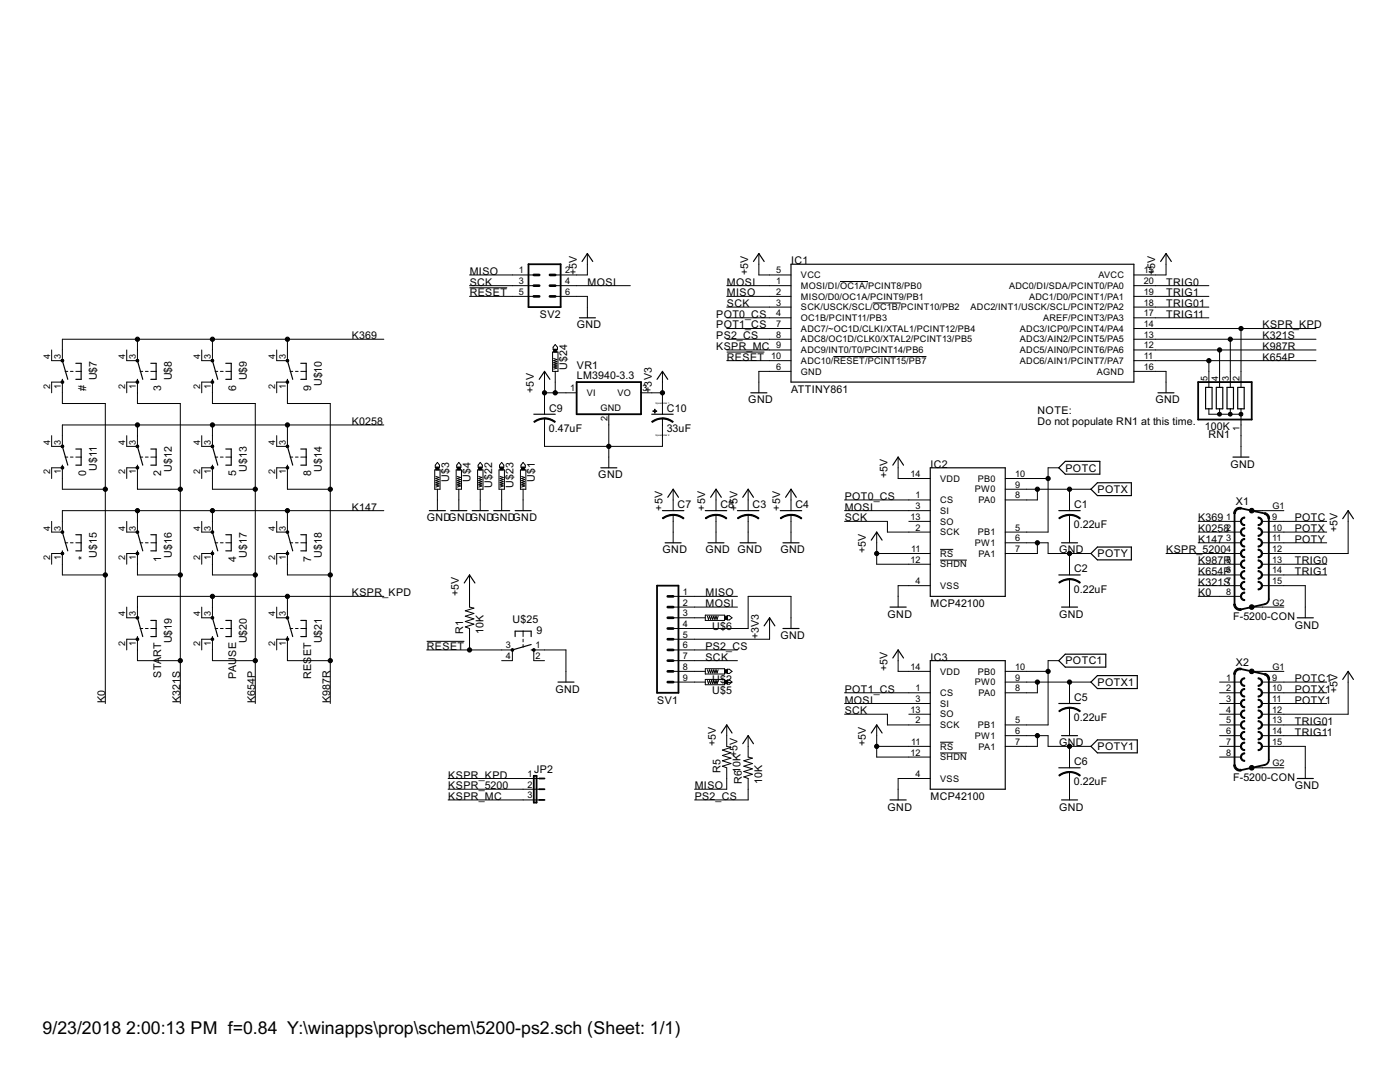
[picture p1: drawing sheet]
<svg xmlns="http://www.w3.org/2000/svg" width="279mm" height="216mm" viewBox="0 0 279 216" stroke-linecap="round" stroke-linejoin="round" font-family="sans-serif">
<g fill="none" stroke="#000" stroke-width=".2">
<path d="M93.7 57.4h7.5M93.7 57h12.8M93.7 59.1h12.8M93.7 54.9h12.8M110.8 57h15M110.8 59.1h6.4v4.3M117.2 50.6v4.3h-6.4M145 57h12.9M145 59.1h12.9M151.4 50.6v4.3h6.5M167.6 56.2h5.6M226.3 57h15"/>
<path d="M226.3 59.1h15M232.7 50.6v4.3h-6.4M10.3 78.4v-2.2h2.1v4.3h8.6v59.9M13 74.1h.5M14.1 74.1h.5M15.1 74.1h1.1M25.3 78.4v-2.2h2.1v4.3h8.6v59.9M27.4 67.7v4.3h-2.1v-2.2M28 74.1h.5M29 74.1h.6M30.1 74.1h1.1M40.3 78.4v-2.2h2.1v4.3h8.5v59.9"/>
<path d="M42.4 67.7v4.3h-2.1v-2.2M42.9 74.1h.6M44 74.1h.5M45.1 74.1h1M55.2 78.4v-2.2h2.2v4.3h8.5v59.9M57.4 67.7v4.3h-2.2v-2.2M57.9 74.1h.5M59 74.1h.5M60 74.1h1.1M76.6 67.7h-64.2v4.3h-2.1v-2.2M108.7 78.4h6.4M108.7 74.1v8.6"/>
<path d="M110.3 70.3h1.1v3.8h-1.1zM110.5 71.5l.6 .3-.6 .2 .6 .2-.6 .2 .6 .2-.6 .2 .6 .2-.6 .2 .6 .2-.6 .3M110.8 68.7l.5 .6v.4h-.9v-.4zM110.8 74.1v4.3M127.9 78.4h4.3M132.2 74.1v8.6M145 70.3h7.5M145 72h12.9M145 61.3h12.9M145 63.4h12.9M145 65.6h12.9M145 67.7h12.9"/>
<path d="M145 69.8h12.9M157.9 74.1h-6.5v4.3M166.3 71.1h18.6M174.2 60.5h5.6M226.3 74.1h6.4v4.3M226.3 72h36.3M226.3 61.3h15M226.3 63.4h15M226.3 65.6h36.3M226.3 67.7h36.3M226.3 69.8h36.3M241.3 72v5.3"/>
<path d="M243.4 69.8v7.5M245.5 67.7v9.6M247.7 65.6v11.7M10.3 95.5v-2.2h2.1v4.3h8.6M13 91.2h.5M14.1 91.2h.5M15.1 91.2h1.1M25.3 95.5v-2.2h2.1v4.3h8.6M27.4 84.8v4.3h-2.1v-2.2M28 91.2h.5M29 91.2h.6M30.1 91.2h1.1"/>
<path d="M40.3 95.5v-2.2h2.1v4.3h8.5M42.4 84.8v4.3h-2.1v-2.2M42.9 91.2h.6M44 91.2h.5M45.1 91.2h1M55.2 95.5v-2.2h2.2v4.3h8.5M57.4 84.8v4.3h-2.2v-2.2M57.9 91.2h.5M59 91.2h.5M60 91.2h1.1M76.6 84.8h-64.2v4.3h-2.1v-2.2M86.8 93.8h1v3.8h-1z"/>
<path d="M87 95.1l.6 .2-.6 .2 .6 .2-.6 .2 .6 .2-.6 .2 .6 .2-.6 .3 .6 .2-.6 .2M87.3 92.3l.4 .5v.4h-.8v-.4zM87.3 97.6v4.3M91 93.8h1.1v3.8h-1.1zM91.2 95.1l.7 .2-.7 .2 .7 .2-.7 .2 .7 .2-.7 .2 .7 .2-.7 .3 .7 .2-.7 .2M91.6 92.3l.4 .5v.4h-.9v-.4zM91.6 97.6v4.3M95.3 93.8h1.1v3.8h-1.1zM95.5 95.1l.7 .2-.7 .2 .7 .2-.7 .2 .7 .2-.7 .2 .7 .2-.7 .3 .7 .2-.7 .2M95.8 92.3l.5 .5v.4h-.9v-.4zM95.8 97.6v4.3M99.6 93.8h1.1v3.8h-1.1z"/>
<path d="M99.8 95.1l.6 .2-.6 .2 .6 .2-.6 .2 .6 .2-.6 .2 .6 .2-.6 .3 .6 .2-.6 .2M100.1 92.3l.4 .5v.4h-.8v-.4zM100.1 97.6v4.3M103.9 93.8h1v3.8h-1zM104.1 95.1l.6 .2-.6 .2 .6 .2-.6 .2 .6 .2-.6 .2 .6 .2-.6 .3 .6 .2-.6 .2M104.4 92.3l.4 .5v.4h-.8v-.4zM104.4 97.6v4.3M108.7 83.5v5.6h23.5v-5.6M121.5 82.7v10.6M134.3 97.6v4.3M142.9 97.6v4.3M149.3 97.6v4.3"/>
<path d="M157.9 97.6v4.3M168.6 99.8h17.1M179.2 91.2v4.3h6.5M200.6 95.5h8.6M200.6 97.6h17.1M207 97.6v2.2h-6.4M211.3 93.3h-2.1v12.9h-8.6M213.4 97.6v4.3M241.3 81.6v1.1h6.4M243.4 81.6v1.1M245.5 81.6v1.1M247.7 81.6v9.6"/>
<path d="M10.3 112.6v-2.2h2.1v4.3h8.6M13 108.3h.5M14.1 108.3h.5M15.1 108.3h1.1M25.3 112.6v-2.2h2.1v4.3h8.6M27.4 101.9v4.3h-2.1v-2.2M28 108.3h.5M29 108.3h.6M30.1 108.3h1.1M40.3 112.6v-2.2h2.1v4.3h8.5M42.4 101.9v4.3h-2.1v-2.2M42.4 119v4.3h-2.1v-2.2"/>
<path d="M42.9 108.3h.6M44 108.3h.5M45.1 108.3h1M55.2 112.6v-2.2h2.2v4.3h8.5M57.4 101.9v4.3h-2.2v-2.2M57.4 119v4.3h-2.2v-2.2M57.9 108.3h.5M59 108.3h.5M60 108.3h1.1M76.6 101.9h-64.2v4.3h-2.1v-2.2M76.6 119h-49.2v4.3h-2.1v-2.2M93.7 114.7v6.4l.9 .2-1.7 .6 1.7 .5-1.7 .6 1.7 .5-1.7 .5 1.7 .5-1.7 .6 .8 .3v4.3"/>
<path d="M134.3 119h12.9M134.3 102.7v5.6M142.9 102.7v5.6M149.3 102.7v5.6M157.9 102.7v5.6M168.6 101.9h17.1M168.6 104h8.5v2.2h8.6M175 110.4h10.7M175 106.2v6.4h10.7M181.4 104h4.3M185.7 116.9h-6.5v4.2M187.6 109.6h2.6"/>
<path d="M187.6 111.8h5.4M200.6 108.3h8.6v2.1h8.5M207 108.3v2.1h-6.4M213.4 102.7v5.6M213.4 110.4v4.3M213.4 115.6v5.5M232.7 110.4h15M239.1 104h8.6M239.1 106.2h8.6M239.1 108.3h8.6M239.1 112.6h8.6M239.1 114.7h8.6"/>
<path d="M239.1 116.9h8.6M239.1 119h8.6M249.8 101.9h6.4M251.9 104h12.9M251.9 106.2h12.9M251.9 108.3h12.9M251.9 112.6h12.9M251.9 114.7h12.9M251.9 116.9h8.6v6.4M269 101.9v8.5h-17.1M25.3 129.7v-2.1h2.1v4.2h8.6M28 125.4h.5"/>
<path d="M29 125.4h.6M30.1 125.4h1.1M40.3 129.7v-2.1h2.1v4.2h8.5M42.9 125.4h.6M44 125.4h.5M45.1 125.4h1M55.2 129.7v-2.1h2.2v4.2h8.5M57.9 125.4h.5M59 125.4h.5M60 125.4h1.1M85.2 128h7.5M85.2 129.7h17.1v2.1h-2.2"/>
<path d="M104.4 125.9v1.1M104.4 127.6v.5M104.4 128.6v.6M108.7 131.8h-2.2v-2.1h6.4v6.4M134.3 121.1h12.9M134.3 125.4h15v-6.4h8.6v6.4M134.3 123.3h6.5M134.3 134h6.5M134.3 136.1h6.5M134.3 129.7h12.9M134.3 131.8h12.9M140.8 122.7h3.8v1.1h-3.8z"/>
<path d="M140.8 133.4h3.8v1.1h-3.8zM140.8 135.6h3.8v1h-3.8zM141.2 133.6l.2 .7 .2-.7 .2 .7 .2-.7 .2 .7 .3-.7 .2 .7 .2-.7 .2 .7 .2-.7M141.2 135.8l.2 .6 .2-.6 .2 .6 .2-.6 .2 .6 .3-.6 .2 .6 .2-.6 .2 .6 .2-.6M141.2 123l.2 .6 .2-.6 .2 .6 .2-.6 .2 .6 .3-.6 .2 .6 .2-.6 .2 .6 .2-.6M145.1 122.9h.5l.5 .4-.5 .4h-.5zM145.1 133.5h.5l.5 .5-.5 .4h-.5zM145.1 135.7h.5l.5 .4-.5 .4h-.5zM153.6 123.3v4.3h-19.3M168.6 138.2h17.1M179.2 129.7v4.3h6.5M200.6 134h8.6"/>
<path d="M200.6 136.1h17.1M207 136.1v2.1h-6.4M211.3 131.8h-2.1v12.9h-8.6M213.4 136.1v4.3M243.4 138.2h4.3M243.4 136.1h4.3M249.8 121.1h6.4M249.8 134h6.4M251.9 138.2h12.9M251.9 136.1h12.9M269 134v8.5h-17.1M89.4 155.3h18.2"/>
<path d="M89.4 159.6h18.2M89.4 157.5h18.2M145 144.7v4.2l.9 .2-1.7 .6 1.7 .5-1.7 .5 1.7 .6-1.7 .5 1.7 .6-1.7 .5 .8 .3v4.3h-6.4M149.3 146.8v4.3l.9 .2-1.8 .5 1.8 .6-1.8 .5 1.8 .5-1.8 .5 1.8 .6-1.8 .5 .9 .3v4.3h-10.7M168.6 140.4h17.1M168.6 142.5h8.5v2.2h8.6M175 144.7v6.4h10.7M175 148.9h10.7M181.4 142.5h4.3M185.7 155.3h-6.5v4.3M187.6 148.1h2.6M187.6 150.2h5.4"/>
<path d="M200.6 146.8h8.6v2.1h8.5M207 146.8v2.1h-6.4M213.4 141.2v5.6M213.4 148.9v4.3M213.4 154.1v5.5M243.4 140.4h4.3M243.4 144.7h4.3M243.4 146.8h4.3M243.4 148.9h4.3M243.4 151.1h4.3M243.4 142.5h4.3M249.8 153.2h6.4"/>
<path d="M251.9 148.9h8.6v6.4M251.9 140.4h12.9M251.9 144.7h12.9M251.9 146.8h12.9"/>
</g>
<g fill="none" stroke="#000" stroke-width=".23">
<path d="M116.2 52.2l1-1.6 1.1 1.6M150.4 52.2l1-1.6 1.1 1.6M157.9 52.7h68.4v23.5h-68.4zM231.6 52.2l1.1-1.6 1.1 1.6M12.4 75.7v.5M12.4 72l1.1 3.7M15.1 72.5h1.1v3.2h-1.1M27.4 75.7v.5M27.4 72l1.1 3.7M30.1 72.5h1.1v3.2h-1.1M42.4 75.7v.5M42.4 72l1.1 3.7"/>
<path d="M45.1 72.5h1v3.2h-1M57.4 75.7v.5M57.4 72l1 3.7M60 72.5h1.1v3.2h-1.1M107.6 75.7l1.1-1.6 1 1.6M115.6 63.4h3.2M131.1 75.7l1.1-1.6 1.1 1.6M149.8 78.4h3.3M231.1 78.4h3.2M240.6 77.3h1.3v4.3h-1.3zM242.7 77.3h1.3v4.3h-1.3zM244.9 77.3h1.3v4.3h-1.3z"/>
<path d="M247 77.3h1.3v4.3h-1.3zM12.4 92.8v.5M12.4 89.1l1.1 3.7M15.1 89.6h1.1v3.2h-1.1M27.4 92.8v.5M27.4 89.1l1.1 3.7M30.1 89.6h1.1v3.2h-1.1M42.4 92.8v.5M42.4 89.1l1.1 3.7M45.1 89.6h1v3.2h-1M57.4 92.8v.5M57.4 89.1l1 3.7"/>
<path d="M60 89.6h1.1v3.2h-1.1M106.5 82.7h4.3M119.9 93.3h3.2M130.1 82.7h4.2M133.3 99.2l1-1.6 1.1 1.6M141.8 99.2l1.1-1.6 1.1 1.6M148.2 99.2l1.1-1.6 1.1 1.6M156.8 99.2l1.1-1.6 1 1.6M178.2 92.8l1-1.6 1.1 1.6M185.7 93.3h14.9v25.7h-14.9zM211.3 93.3l1.3-1.2h6.9v2.5h-6.9zM217.7 97.6l1.3-1.3h6.8v2.6h-6.8z"/>
<path d="M246.1 91.2h3.2M12.4 109.9v.5M12.4 106.2l1.1 3.7M15.1 106.7h1.1v3.2h-1.1M27.4 109.9v.5M27.4 106.2l1.1 3.7M30.1 106.7h1.1v3.2h-1.1M42.4 109.9v.5M42.4 106.2l1.1 3.7M45.1 106.7h1v3.2h-1M57.4 109.9v.5M57.4 106.2l1 3.7"/>
<path d="M60 106.7h1.1v3.2h-1.1M85.7 101.9h3.2M90 101.9h3.2M92.6 116.3l1.1-1.6 1.1 1.6M94.2 101.9h3.3M98.5 101.9h3.2M102.8 101.9h3.2M132.2 101.9h4.3M132.7 108.3h3.2M140.8 101.9h4.2M141.3 108.3h3.2M147.2 101.9h4.2"/>
<path d="M147.7 108.3h3.2M155.7 101.9h4.3M156.3 108.3h3.2M173.9 107.8l1.1-1.6 1 1.6M211.3 101.9h4.3M211.3 114.7h4.3M211.9 108.3h3.2M217.7 110.4l1.3-1.2h6.8v2.5h-6.8zM268 103.5l1-1.6 1.1 1.6M27.4 127v.6M27.4 123.3l1.1 3.7M30.1 123.8h1.1v3.2h-1.1"/>
<path d="M42.4 127v.6M42.4 123.3l1.1 3.7M45.1 123.8h1v3.2h-1M57.4 127v.6M57.4 123.3l1 3.7M60 123.8h1.1v3.2h-1.1M102.8 127v-1.1h3.2v1.1M106 129.7h.5M106 128.6l-3.7 1.1M111.4 136.1h3.2M152.5 124.9l1.1-1.6 1 1.6M156.3 125.4h3.2"/>
<path d="M177.6 121.1h3.2M178.2 131.3l1-1.6 1.1 1.6M185.7 131.8h14.9v25.7h-14.9zM211.3 131.8l1.3-1.3h8.1v2.6h-8.1zM211.9 121.1h3.2M217.7 136.1l1.3-1.3h8v2.6h-8zM258.9 123.3h3.2M268 135.6l1-1.6 1.1 1.6M144 146.3l1-1.6 1.1 1.6M148.2 148.4l1.1-1.6 1.1 1.6M173.9 146.3l1.1-1.6 1 1.6M177.6 159.6h3.2"/>
<path d="M211.3 140.4h4.3M211.3 153.2h4.3M211.9 159.6h3.2M211.9 146.8h3.2M217.7 148.9l1.3-1.3h8v2.6h-8zM258.9 155.3h3.2"/>
</g>
<g fill="#000" stroke="#000" stroke-width=".2">
<path d="M12.3 71.8h.4v.4h-.4z" fill-rule="evenodd"/>
<path d="M12.3 76h.4v.4h-.4z" fill-rule="evenodd"/>
<path d="M27.2 71.8h.4v.4h-.4z" fill-rule="evenodd"/>
<path d="M27.2 76h.4v.4h-.4z" fill-rule="evenodd"/>
<path d="M42.2 71.8h.4v.4h-.4z" fill-rule="evenodd"/>
<path d="M42.2 76h.4v.4h-.4z" fill-rule="evenodd"/>
<path d="M57.2 71.8h.4v.4h-.4z" fill-rule="evenodd"/>
<path d="M57.2 76h.4v.4h-.4z" fill-rule="evenodd"/>
<path d="M12.3 88.9h.4v.4h-.4z" fill-rule="evenodd"/>
<path d="M12.3 93.1h.4v.4h-.4z" fill-rule="evenodd"/>
<path d="M27.2 88.9h.4v.4h-.4z" fill-rule="evenodd"/>
<path d="M27.2 93.1h.4v.4h-.4z" fill-rule="evenodd"/>
<path d="M42.2 88.9h.4v.4h-.4z" fill-rule="evenodd"/>
<path d="M42.2 93.1h.4v.4h-.4z" fill-rule="evenodd"/>
<path d="M57.2 88.9h.4v.4h-.4z" fill-rule="evenodd"/>
<path d="M57.2 93.1h.4v.4h-.4z" fill-rule="evenodd"/>
<path d="M106.5 84.1l1-.5 1.2-.2v.2l-.9 .1-1.1 .6z" fill-rule="evenodd"/>
<path d="M108.7 83.4l1.1 .2 1 .5-.1 .2-1.2-.6-.8-.1z" fill-rule="evenodd"/>
<path d="M130 84.1l1.1-.5 1.1-.2v.2l-.9 .1-1.1 .6z" fill-rule="evenodd"/>
<path d="M132.2 83.4l1.1 .2 1.1 .5-.2 .2-1.1-.6-.9-.1z" fill-rule="evenodd"/>
<path d="M243.1 82.4a.39 .39 0 0 1 .4-.1 .39 .39 0 0 1 .3 .5l-.2 .1a.4 .4 0 0 1-.4 .1 .4 .4 0 0 1-.2-.3h.4h-.4z" fill-rule="evenodd"/>
<path d="M245.2 82.4a.39 .39 0 0 1 .5-.1 .39 .39 0 0 1 .2 .5l-.3 .2h-.2l-.2-.3 .4-.1-.4 .1z" fill-rule="evenodd"/>
<path d="M247.3 82.4a.39 .39 0 0 1 .5-.1 .39 .39 0 0 1 .2 .5l-.3 .2h-.2l-.2-.3 .4-.1-.4 .1z" fill-rule="evenodd"/>
<path d="M12.3 106h.4v.4h-.4z" fill-rule="evenodd"/>
<path d="M12.3 110.3h.4v.3h-.4z" fill-rule="evenodd"/>
<path d="M27.2 106h.4v.4h-.4z" fill-rule="evenodd"/>
<path d="M27.2 110.3h.4v.3h-.4z" fill-rule="evenodd"/>
<path d="M42.2 106h.4v.4h-.4z" fill-rule="evenodd"/>
<path d="M42.2 110.3h.4v.3h-.4z" fill-rule="evenodd"/>
<path d="M132.2 103.4l1-.6 1.1-.2v.2l-1.2 .3-.8 .4z" fill-rule="evenodd"/>
<path d="M134.3 102.6l1.2 .2 1 .6-.1 .1-1.2-.5-.9-.2z" fill-rule="evenodd"/>
<path d="M140.8 103.4l1-.6 1.1-.2v.2l-1.3 .3-.7 .4z" fill-rule="evenodd"/>
<path d="M142.9 102.6l1.1 .2 1.1 .6-.2 .1-1.1-.5-.9-.2z" fill-rule="evenodd"/>
<path d="M147.2 103.4l1-.6 1.1-.2v.2l-1.3 .3-.7 .4z" fill-rule="evenodd"/>
<path d="M149.3 102.6l1.2 .2 1 .6-.2 .1-1.1-.5-.9-.2z" fill-rule="evenodd"/>
<path d="M155.7 103.4l1-.6 1.2-.2v.2l-1.3 .3-.7 .4z" fill-rule="evenodd"/>
<path d="M157.9 102.6l1.1 .2 1 .6-.1 .1-1.2-.5-.8-.2z" fill-rule="evenodd"/>
<path d="M211.3 103.4l1-.6 1.1-.2v.2l-1.2 .3-.8 .4z" fill-rule="evenodd"/>
<path d="M211.3 116.2l1-.5 1.1-.2v.2l-1.2 .2-.8 .5z" fill-rule="evenodd"/>
<path d="M213.4 102.6l1.2 .2 1 .6-.1 .1-1.2-.5-.9-.2z" fill-rule="evenodd"/>
<path d="M213.4 115.5l1.2 .1 1 .6-.1 .2-1.2-.6-.9-.1z" fill-rule="evenodd"/>
<path d="M246.6 101.6l.4-.3h.7l-.1 .3h-.2a.89 .89 0 0 0-.9 .9h-.3v-.2z" fill-rule="evenodd"/>
<path d="M247.8 103.4l.6-.2v.2a.63 .63 0 0 0-.6 .6 .63 .63 0 0 0 .6 .7v.2a.86 .86 0 0 1-.8-.6 .86 .86 0 0 1 .2-.9z" fill-rule="evenodd"/>
<path d="M247.8 105.5l.6-.2v.2a.63 .63 0 0 0-.6 .7 .63 .63 0 0 0 .6 .6v.2a.86 .86 0 0 1-.8-.5 .86 .86 0 0 1 .2-1z" fill-rule="evenodd"/>
<path d="M247.8 107.7l.6-.3v.3a.63 .63 0 0 0-.6 .6 .63 .63 0 0 0 .6 .6v.3a.86 .86 0 0 1-.8-.6 .86 .86 0 0 1 .2-.9z" fill-rule="evenodd"/>
<path d="M247.8 109.8l.6-.2v.2a.63 .63 0 0 0-.6 .6 .63 .63 0 0 0 .6 .7v.2a.86 .86 0 0 1-.8-.6 .86 .86 0 0 1 .2-.9z" fill-rule="evenodd"/>
<path d="M247.8 111.9l.6-.2v.3a.63 .63 0 0 0-.6 .6 .63 .63 0 0 0 .6 .6v.2a.86 .86 0 0 1-.8-.5 .86 .86 0 0 1 .2-1z" fill-rule="evenodd"/>
<path d="M247.8 114.1l.6-.2v.2a.63 .63 0 0 0-.6 .6 .63 .63 0 0 0 .6 .7v.2a.86 .86 0 0 1-.8-.6 .86 .86 0 0 1 .2-.9z" fill-rule="evenodd"/>
<path d="M247.8 116.2l.6-.2v.2a.63 .63 0 0 0-.6 .7 .63 .63 0 0 0 .6 .6v.2a.86 .86 0 0 1-.8-.5 .86 .86 0 0 1 .2-1z" fill-rule="evenodd"/>
<path d="M247.8 118.3l.6-.2v.3a.63 .63 0 0 0-.6 .6 .63 .63 0 0 0 .6 .6v.2a.86 .86 0 0 1-.8-.5 .86 .86 0 0 1 .2-1z" fill-rule="evenodd"/>
<path d="M251.1 103.2a.86 .86 0 0 1 .8 .8 .86 .86 0 0 1-.8 .9v-.2a.64 .64 0 0 0 .6-.7 .64 .64 0 0 0-.6-.6z" fill-rule="evenodd"/>
<path d="M251.1 105.3a.86 .86 0 0 1 .8 .9 .86 .86 0 0 1-.8 .8v-.2a.64 .64 0 0 0 .6-.6 .64 .64 0 0 0-.6-.7z" fill-rule="evenodd"/>
<path d="M251.1 107.4a.86 .86 0 0 1 .8 .9 .86 .86 0 0 1-.8 .9v-.3a.64 .64 0 0 0 .6-.6 .64 .64 0 0 0-.6-.6z" fill-rule="evenodd"/>
<path d="M251.1 109.6a.86 .86 0 0 1 .8 .8 .86 .86 0 0 1-.8 .9v-.2a.64 .64 0 0 0 .6-.7 .64 .64 0 0 0-.6-.6z" fill-rule="evenodd"/>
<path d="M251.1 111.7a.86 .86 0 0 1 .8 .9 .86 .86 0 0 1-.8 .8v-.2a.64 .64 0 0 0 .6-.6 .64 .64 0 0 0-.6-.6z" fill-rule="evenodd"/>
<path d="M251.1 113.9a.86 .86 0 0 1 .8 .8 .86 .86 0 0 1-.8 .9v-.2a.64 .64 0 0 0 .6-.7 .64 .64 0 0 0-.6-.6z" fill-rule="evenodd"/>
<path d="M251.1 116a.86 .86 0 0 1 .8 .9 .86 .86 0 0 1-.8 .8v-.2a.64 .64 0 0 0 .6-.6 .64 .64 0 0 0-.6-.7z" fill-rule="evenodd"/>
<path d="M252.4 102.3l.8 .5 .2 .7h-.4l-.2-.7-.5-.2z" fill-rule="evenodd"/>
<path d="M27.2 123.1h.4v.4h-.4z" fill-rule="evenodd"/>
<path d="M27.2 127.4h.4v.3h-.4z" fill-rule="evenodd"/>
<path d="M42.2 123.1h.4v.4h-.4z" fill-rule="evenodd"/>
<path d="M42.2 127.4h.4v.3h-.4z" fill-rule="evenodd"/>
<path d="M102.1 129.5h.4v.4h-.4z" fill-rule="evenodd"/>
<path d="M106.3 129.5h.4v.4h-.4z" fill-rule="evenodd"/>
<path d="M246.2 120.5h.3a.89 .89 0 0 0 1.1 .9l.1 .4a1.24 1.24 0 0 1-1.5-1.3z" fill-rule="evenodd"/>
<path d="M246.6 133.7l.7-.4h.4l-.1 .4a.89 .89 0 0 0-1.1 .8h-.3v-.1z" fill-rule="evenodd"/>
<path d="M247.8 135.4l.6-.1v.2a.63 .63 0 0 0-.6 .6 .63 .63 0 0 0 .6 .6v.2a.86 .86 0 0 1-.8-.5 .86 .86 0 0 1 .2-1z" fill-rule="evenodd"/>
<path d="M247.8 137.6l.6-.2v.2a.63 .63 0 0 0-.6 .6 .63 .63 0 0 0 .6 .7v.2a.86 .86 0 0 1-.8-.6 .86 .86 0 0 1 .2-.9z" fill-rule="evenodd"/>
<path d="M247.8 139.7l.6-.2v.2a.63 .63 0 0 0-.6 .7 .63 .63 0 0 0 .6 .6v.2a.86 .86 0 0 1-.8-.5 .86 .86 0 0 1 .2-1z" fill-rule="evenodd"/>
<path d="M251.1 135.3a.85 .85 0 0 1 .8 .8 .85 .85 0 0 1-.8 .8v-.2a.64 .64 0 0 0 .6-.6 .64 .64 0 0 0-.6-.6z" fill-rule="evenodd"/>
<path d="M251.1 137.4a.85 .85 0 0 1 .8 .8 .85 .85 0 0 1-.8 .9v-.2a.64 .64 0 0 0 .6-.7 .64 .64 0 0 0-.6-.6z" fill-rule="evenodd"/>
<path d="M252.4 134.4l.8 .5 .2 .7h-.4l-.2-.7-.5-.2z" fill-rule="evenodd"/>
<path d="M211.3 141.9l1-.6 1.1-.2v.2l-1.2 .3-.8 .4z" fill-rule="evenodd"/>
<path d="M211.3 154.7l1-.6 1.1-.2v.3l-1.2 .2-.8 .5z" fill-rule="evenodd"/>
<path d="M213.4 141.1l1.2 .2 1 .6-.1 .1-1.2-.6-.9-.1z" fill-rule="evenodd"/>
<path d="M213.4 153.9l1.2 .2 1 .6-.1 .2-1.2-.6-.9-.1z" fill-rule="evenodd"/>
<path d="M246.2 152.6h.3a.89 .89 0 0 0 1.1 .9l.1 .3a1.24 1.24 0 0 1-1.5-1.2z" fill-rule="evenodd"/>
<path d="M247.8 141.9l.6-.2v.2a.63 .63 0 0 0-.6 .6 .63 .63 0 0 0 .6 .7v.2a.86 .86 0 0 1-.8-.6 .86 .86 0 0 1 .2-.9z" fill-rule="evenodd"/>
<path d="M247.8 144l.6-.2v.2a.63 .63 0 0 0-.6 .7 .63 .63 0 0 0 .6 .6v.2a.86 .86 0 0 1-.8-.6 .86 .86 0 0 1 .2-.9z" fill-rule="evenodd"/>
<path d="M247.8 146.1l.6-.2v.3a.63 .63 0 0 0-.6 .6 .63 .63 0 0 0 .6 .6v.2a.86 .86 0 0 1-.8-.5 .86 .86 0 0 1 .2-1z" fill-rule="evenodd"/>
<path d="M247.8 148.3l.6-.2v.2a.63 .63 0 0 0-.6 .6 .63 .63 0 0 0 .6 .7v.2a.86 .86 0 0 1-.8-.6 .86 .86 0 0 1 .2-.9z" fill-rule="evenodd"/>
<path d="M247.8 150.4l.6-.2v.2a.63 .63 0 0 0-.6 .7 .63 .63 0 0 0 .6 .6v.2a.86 .86 0 0 1-.8-.5 .86 .86 0 0 1 .2-1z" fill-rule="evenodd"/>
<path d="M251.1 139.5a.85 .85 0 0 1 .8 .9 .85 .85 0 0 1-.8 .8v-.2a.64 .64 0 0 0 .6-.6 .64 .64 0 0 0-.6-.7z" fill-rule="evenodd"/>
<path d="M251.1 141.7a.85 .85 0 0 1 .8 .8 .85 .85 0 0 1-.8 .9v-.2a.64 .64 0 0 0 .6-.7 .64 .64 0 0 0-.6-.6z" fill-rule="evenodd"/>
<path d="M251.1 143.8a.85 .85 0 0 1 .8 .9 .85 .85 0 0 1-.8 .8v-.2a.64 .64 0 0 0 .6-.6 .64 .64 0 0 0-.6-.7z" fill-rule="evenodd"/>
<path d="M251.1 145.9a.85 .85 0 0 1 .8 .9 .85 .85 0 0 1-.8 .8v-.2a.64 .64 0 0 0 .6-.6 .64 .64 0 0 0-.6-.6z" fill-rule="evenodd"/>
<path d="M251.1 148.1a.85 .85 0 0 1 .8 .8 .85 .85 0 0 1-.8 .9v-.2a.64 .64 0 0 0 .6-.7 .64 .64 0 0 0-.6-.6z" fill-rule="evenodd"/>
<circle cx="27.4" cy="67.7" r=".42"/>
<circle cx="42.4" cy="67.7" r=".42"/>
<circle cx="57.4" cy="67.7" r=".42"/>
<circle cx="108.7" cy="78.4" r=".42"/>
<circle cx="110.8" cy="78.4" r=".42"/>
<circle cx="132.2" cy="78.4" r=".42"/>
<circle cx="241.3" cy="72" r=".42"/>
<circle cx="243.4" cy="69.8" r=".42"/>
<circle cx="245.5" cy="67.7" r=".42"/>
<circle cx="247.7" cy="65.6" r=".42"/>
<circle cx="21" cy="97.6" r=".42"/>
<circle cx="27.4" cy="84.8" r=".42"/>
<circle cx="36" cy="97.6" r=".42"/>
<circle cx="42.4" cy="84.8" r=".42"/>
<circle cx="50.9" cy="97.6" r=".42"/>
<circle cx="57.4" cy="84.8" r=".42"/>
<circle cx="65.9" cy="97.6" r=".42"/>
<circle cx="121.5" cy="89.1" r=".42"/>
<circle cx="207" cy="97.6" r=".42"/>
<circle cx="209.2" cy="95.5" r=".42"/>
<circle cx="213.4" cy="97.6" r=".42"/>
<circle cx="21" cy="114.7" r=".42"/>
<circle cx="27.4" cy="101.9" r=".42"/>
<circle cx="36" cy="114.7" r=".42"/>
<circle cx="42.4" cy="101.9" r=".42"/>
<circle cx="42.4" cy="119" r=".42"/>
<circle cx="50.9" cy="114.7" r=".42"/>
<circle cx="57.4" cy="110.4" r=".27"/>
<circle cx="57.4" cy="106.2" r=".27"/>
<circle cx="57.4" cy="101.9" r=".42"/>
<circle cx="57.4" cy="119" r=".42"/>
<circle cx="65.9" cy="114.7" r=".42"/>
<circle cx="175" cy="110.4" r=".42"/>
<circle cx="207" cy="108.3" r=".42"/>
<circle cx="213.4" cy="110.4" r=".42"/>
<circle cx="249.8" cy="101.9" r=".47"/>
<circle cx="36" cy="131.8" r=".42"/>
<circle cx="50.9" cy="131.8" r=".42"/>
<circle cx="57.4" cy="123.3" r=".27"/>
<circle cx="57.4" cy="127.5" r=".27"/>
<circle cx="65.9" cy="131.8" r=".42"/>
<circle cx="93.7" cy="129.7" r=".42"/>
<circle cx="207" cy="136.1" r=".42"/>
<circle cx="209.2" cy="134" r=".42"/>
<circle cx="213.4" cy="136.1" r=".42"/>
<circle cx="249.8" cy="121.1" r=".47"/>
<circle cx="249.8" cy="134" r=".47"/>
<circle cx="175" cy="148.9" r=".42"/>
<circle cx="207" cy="146.8" r=".42"/>
<circle cx="213.4" cy="148.9" r=".42"/>
<circle cx="249.8" cy="153.2" r=".47"/>
</g>
<g fill="none" stroke="#000" stroke-width=".36">
<path d="M105.5 52.7h6.4v8.6h-6.4zM115.1 76.2h12.8v6.5h-12.8zM239.1 76.2h10.7v7.5h-10.7zM131.1 116.9h4.3v21.3h-4.3zM246.4 102.5v18M247.7 101.4l4.7 1M253.2 103.5v16a1.05 1.05 0 0 1-.8 1.1l-4.7 1M246.4 134.5v18.1M247.7 133.5l4.7 1M253.2 135.6v16a1.05 1.05 0 0 1-.8 1l-4.7 1.1M106.5 154.8h.6v5.3h-.6zM107.6 159.6h1.1"/>
<path d="M107.6 157.5h1.1M107.6 155.3h1.1"/>
</g>
<path d="M110.5 69.7h.6v.6h-.6zM87 93.2h.6v.6h-.6zM91.2 93.2h.7v.6h-.7zM95.5 93.2h.7v.6h-.7zM99.8 93.2h.6v.6h-.6zM104.1 93.2h.6v.6h-.6zM130.3 82h.8v.1h-.8zM130.6 81.7h.1v.7h-.1zM144.6 133.6h.5v.7h-.5zM144.6 135.8h.5v.6h-.5zM144.6 123h.5v.6h-.5z" fill="#000" stroke="#000" stroke-width=".2"/>
<g fill="none" stroke="#000" stroke-width=".53">
<path d="M106.5 59.1h1.1M106.5 57h1.1M106.5 54.9h1.1M109.7 59.1h1.1M109.7 57h1.1M109.7 54.9h1.1M133.3 119h1M133.3 123.3h1M133.3 121.1h1M133.3 127.6h1M133.3 125.4h1M133.3 134h1"/>
<path d="M133.3 131.8h1M133.3 129.7h1M133.3 136.1h1"/>
</g>
<g font-size="4">
<text x="8.5" y="206.4">9/23/2018</text>
<text x="25.2" y="206.4">2:00:13 PM f=0.84 Y:\winapps\prop\schem\5200-ps2.sch (Sheet: 1/1)</text>
</g>
<g font-size="2.4">
<text x="157.9" y="52.7">IC1</text>
<text x="93.7" y="57">SCK</text>
<text x="93.7" y="54.9">MISO</text>
<text x="93.7" y="59.1">RESET</text>
<text x="115.1" y="54.9" transform="rotate(-90 115.1 54.9)">+5V</text>
<text x="117.3" y="57">MOSI</text>
<text x="145.1" y="57">MOSI</text>
<text x="145.1" y="59.1">MISO</text>
<text x="149.3" y="54.9" transform="rotate(-90 149.3 54.9)">+5V</text>
<text x="230.6" y="54.9" transform="rotate(-90 230.6 54.9)">+5V</text>
<text x="232.7" y="57">TRIG0</text>
<text x="232.7" y="59.1">TRIG1</text>
<text x="107.7" y="63.4">SV2</text>
<text x="115.1" y="65.5">GND</text>
<text x="142.9" y="63.4">POT0_CS</text>
<text x="142.9" y="65.5">POT1_CS</text>
<text x="145.1" y="61.3">SCK</text>
<text x="232.7" y="61.3">TRIG01</text>
<text x="232.7" y="63.4">TRIG11</text>
<text x="252" y="65.5">KSPR_KPD</text>
<text x="70.2" y="67.7">K369</text>
<text x="142.9" y="67.7">PS2_CS</text>
<text x="142.9" y="69.8">KSPR_MC</text>
<text x="145.1" y="72">RESET</text>
<text x="252" y="69.8">K987R</text>
<text x="252" y="72">K654P</text>
<text x="252" y="67.7">K321S</text>
<text x="17.2" y="78" transform="rotate(-90 17.2 78)">#</text>
<text x="19.3" y="75.9" transform="rotate(-90 19.3 75.9)">U$7</text>
<text x="32.1" y="78" transform="rotate(-90 32.1 78)">3</text>
<text x="34.3" y="75.9" transform="rotate(-90 34.3 75.9)">U$8</text>
<text x="47.1" y="78" transform="rotate(-90 47.1 78)">6</text>
<text x="49.2" y="75.9" transform="rotate(-90 49.2 75.9)">U$9</text>
<text x="62.1" y="78" transform="rotate(-90 62.1 78)">9</text>
<text x="64.2" y="77.1" transform="rotate(-90 64.2 77.1)">U$10</text>
<text x="113.2" y="73.9" transform="rotate(-90 113.2 73.9)">U$24</text>
<text x="115.1" y="75.7">LM3940-3.3</text>
<text x="115.1" y="73.6">VR1</text>
<text x="106.5" y="78.4" transform="rotate(-90 106.5 78.4)">+5V</text>
<text x="109.6" y="82.1">C9</text>
<text x="130.1" y="78.4" transform="rotate(-90 130.1 78.4)">+3V3</text>
<text x="133.1" y="82.1">C10</text>
<text x="149.3" y="80.5">GND</text>
<text x="157.9" y="78.4">ATTINY861</text>
<text x="207.1" y="82.5">NOTE:</text>
<text x="230.6" y="80.5">GND</text>
<text x="70.2" y="84.8">K0258</text>
<text x="109.5" y="86.2">0.47uF</text>
<text x="133.1" y="86.2">33uF</text>
<text x="207.1" y="84.8">Do not populate RN1 at this time.</text>
<text x="240.5" y="85.8">100K</text>
<text x="241.2" y="87.4">RN1</text>
<text x="17.2" y="95.1" transform="rotate(-90 17.2 95.1)">0</text>
<text x="19.3" y="94" transform="rotate(-90 19.3 94)">U$11</text>
<text x="32.1" y="95.1" transform="rotate(-90 32.1 95.1)">2</text>
<text x="34.3" y="94.2" transform="rotate(-90 34.3 94.2)">U$12</text>
<text x="47.1" y="95.1" transform="rotate(-90 47.1 95.1)">5</text>
<text x="49.2" y="94.2" transform="rotate(-90 49.2 94.2)">U$13</text>
<text x="62.1" y="95.1" transform="rotate(-90 62.1 95.1)">8</text>
<text x="64.2" y="94.2" transform="rotate(-90 64.2 94.2)">U$14</text>
<text x="119.4" y="95.5">GND</text>
<text x="177.1" y="95.5" transform="rotate(-90 177.1 95.5)">+5V</text>
<text x="185.7" y="93.3">IC2</text>
<text x="212.6" y="94.1">POTC</text>
<text x="245.6" y="93.3">GND</text>
<text x="70.2" y="101.9">K147</text>
<text x="89.7" y="96.2" transform="rotate(-90 89.7 96.2)">U$3</text>
<text x="93.9" y="96.2" transform="rotate(-90 93.9 96.2)">U$4</text>
<text x="98.2" y="97.4" transform="rotate(-90 98.2 97.4)">U$22</text>
<text x="102.5" y="97.4" transform="rotate(-90 102.5 97.4)">U$23</text>
<text x="106.8" y="96.2" transform="rotate(-90 106.8 96.2)">U$1</text>
<text x="132.2" y="101.9" transform="rotate(-90 132.2 101.9)">+5V</text>
<text x="135.2" y="101.4">C7</text>
<text x="140.8" y="101.9" transform="rotate(-90 140.8 101.9)">+5V</text>
<text x="143.8" y="101.4">C8</text>
<text x="147.2" y="101.9" transform="rotate(-90 147.2 101.9)">+5V</text>
<text x="150.2" y="101.4">C3</text>
<text x="155.7" y="101.9" transform="rotate(-90 155.7 101.9)">+5V</text>
<text x="158.8" y="101.4">C4</text>
<text x="168.6" y="101.9">MOSI</text>
<text x="168.6" y="99.8">POT0_CS</text>
<text x="214.3" y="101.4">C1</text>
<text x="219" y="98.4">POTX</text>
<text x="246.6" y="100.8">X1</text>
<text x="85.2" y="104">GNDGNDGNDGNDGND</text>
<text x="168.6" y="104">SCK</text>
<text x="214.3" y="105.4">0.22uF</text>
<text x="239.1" y="104">K369</text>
<text x="239.1" y="106.2">K0258</text>
<text x="258.4" y="104">POTC</text>
<text x="258.4" y="106.2">POTX</text>
<text x="266.9" y="106.2" transform="rotate(-90 266.9 106.2)">+5V</text>
<text x="17.2" y="111.8" transform="rotate(-90 17.2 111.8)">*</text>
<text x="19.3" y="111.3" transform="rotate(-90 19.3 111.3)">U$15</text>
<text x="32.1" y="112.2" transform="rotate(-90 32.1 112.2)">1</text>
<text x="34.3" y="111.3" transform="rotate(-90 34.3 111.3)">U$16</text>
<text x="47.1" y="112.2" transform="rotate(-90 47.1 112.2)">4</text>
<text x="49.2" y="111.3" transform="rotate(-90 49.2 111.3)">U$17</text>
<text x="62.1" y="112.2" transform="rotate(-90 62.1 112.2)">7</text>
<text x="64.2" y="111.3" transform="rotate(-90 64.2 111.3)">U$18</text>
<text x="132.2" y="110.4">GND</text>
<text x="140.8" y="110.4">GND GND</text>
<text x="155.8" y="110.4">GND</text>
<text x="172.8" y="110.4" transform="rotate(-90 172.8 110.4)">+5V</text>
<text x="211.4" y="110.4">GND</text>
<text x="219" y="111.2">POTY</text>
<text x="232.7" y="110.4">KSPR_5200</text>
<text x="239.1" y="108.3">K147</text>
<text x="239.1" y="112.6">K987R</text>
<text x="258.4" y="112.6">TRIG0</text>
<text x="258.4" y="108.3">POTY</text>
<text x="70.2" y="119">KSPR_KPD</text>
<text x="91.6" y="119" transform="rotate(-90 91.6 119)">+5V</text>
<text x="140.8" y="119">MISO</text>
<text x="214.3" y="118.2">0.22uF</text>
<text x="214.3" y="114.2">C2</text>
<text x="239.1" y="114.7">K654P</text>
<text x="239.1" y="116.9">K321S</text>
<text x="239.1" y="119">K0</text>
<text x="258.4" y="114.7">TRIG1</text>
<text x="102.3" y="124.3">U$25</text>
<text x="140.8" y="121.1">MOSI</text>
<text x="142.2" y="125.6">U$6</text>
<text x="177.1" y="123.3">GND</text>
<text x="185.7" y="121.1">MCP42100</text>
<text x="211.4" y="123.3">GND</text>
<text x="246.1" y="123.8">F-5200-CON</text>
<text x="258.4" y="125.4">GND</text>
<text x="34.3" y="128.4" transform="rotate(-90 34.3 128.4)">U$19</text>
<text x="47.1" y="131.1" transform="rotate(-90 47.1 131.1)">SE</text>
<text x="49.2" y="128.4" transform="rotate(-90 49.2 128.4)">U$20</text>
<text x="64.2" y="128.4" transform="rotate(-90 64.2 128.4)">U$21</text>
<text x="85.2" y="129.7">RESET</text>
<text x="92.4" y="126.4" transform="rotate(-90 92.4 126.4)">R1</text>
<text x="96.5" y="126.5" transform="rotate(-90 96.5 126.5)">10K</text>
<text x="107.1" y="126.5">9</text>
<text x="140.8" y="131.8">SCK</text>
<text x="140.8" y="129.7">PS2_CS</text>
<text x="151.4" y="127.5" transform="rotate(-90 151.4 127.5)">+3V3</text>
<text x="155.8" y="127.5">GND</text>
<text x="185.7" y="131.8">IC3</text>
<text x="32.1" y="135.2" transform="rotate(-90 32.1 135.2)">START</text>
<text x="47.1" y="135.5" transform="rotate(-90 47.1 135.5)">PAU</text>
<text x="62.1" y="135.6" transform="rotate(-90 62.1 135.6)">RESET</text>
<text x="142.2" y="136.3">U$2</text>
<text x="177.1" y="134" transform="rotate(-90 177.1 134)">+5V</text>
<text x="212.6" y="132.6">POTC1</text>
<text x="219" y="136.8">POTX1</text>
<text x="246.6" y="132.9">X2</text>
<text x="258.4" y="136.1">POTC1</text>
<text x="21" y="140.3" transform="rotate(-90 21 140.3)">K0</text>
<text x="36" y="140.3" transform="rotate(-90 36 140.3)">K321S</text>
<text x="50.9" y="140.3" transform="rotate(-90 50.9 140.3)">K654P</text>
<text x="65.9" y="140.3" transform="rotate(-90 65.9 140.3)">K987R</text>
<text x="110.9" y="138.2">GND</text>
<text x="131.2" y="140.4">SV1</text>
<text x="142.2" y="138.5">U$5</text>
<text x="168.6" y="142.5">SCK</text>
<text x="168.6" y="140.4">MOSI</text>
<text x="168.6" y="138.2">POT1_CS</text>
<text x="214.3" y="143.9">0.22uF</text>
<text x="214.3" y="139.8">C5</text>
<text x="258.4" y="138.2">POTX1</text>
<text x="258.4" y="140.4">POTY1</text>
<text x="266.9" y="138.2" transform="rotate(-90 266.9 138.2)">+5V</text>
<text x="142.9" y="148.9" transform="rotate(-90 142.9 148.9)">+5V</text>
<text x="172.8" y="148.9" transform="rotate(-90 172.8 148.9)">+5V</text>
<text x="211.4" y="148.9">GND</text>
<text x="219" y="149.7">POTY1</text>
<text x="258.4" y="144.7">TRIG01</text>
<text x="258.4" y="146.8">TRIG11</text>
<text x="89.5" y="155.3">KSPR_KPD</text>
<text x="106.6" y="154.3">JP2</text>
<text x="143.8" y="154.2" transform="rotate(-90 143.8 154.2)">R5</text>
<text x="147.2" y="151.1" transform="rotate(-90 147.2 151.1)">+5V</text>
<text x="214.3" y="152.7">C6</text>
<text x="246.1" y="155.9">F-5200-CON</text>
<text x="89.5" y="159.6">KSPR_MC</text>
<text x="89.5" y="157.5">KSPR_5200</text>
<text x="138.7" y="157.5">MISO</text>
<text x="138.7" y="159.6">PS2_CS</text>
<text x="148" y="156.4" transform="rotate(-90 148 156.4)">R610K</text>
<text x="152.1" y="156.4" transform="rotate(-90 152.1 156.4)">10K</text>
<text x="177.1" y="161.8">GND</text>
<text x="185.7" y="159.6">MCP42100</text>
<text x="211.4" y="161.8">GND</text>
<text x="214.3" y="156.7">0.22uF</text>
<text x="258.4" y="157.5">GND</text>
</g>
<g font-size="2">
<text x="103.6" y="54.6">1</text>
<text x="103.6" y="56.7">3</text>
<text x="103.6" y="58.8">5</text>
<text x="112.8" y="54.6">2</text>
<text x="112.8" y="56.7">4</text>
<text x="112.8" y="58.8">6</text>
<text x="154.9" y="56.7">1</text>
<text x="154.9" y="58.8">2</text>
<text x="154.9" y="54.6">5</text>
<text x="159.9" y="57.6">MOSI/DI/OC1A/PCINT8/PB0</text>
<text x="159.9" y="59.8">MISO/D0/OC1A/PCINT9/PB1</text>
<text x="159.9" y="55.5">VCC</text>
<text x="201.4" y="57.6">ADC0/DI/SDA/PCINT0/PA0</text>
<text x="205.4" y="59.8">ADC1/D0/PCINT1/PA1</text>
<text x="219.2" y="55.5">AVCC</text>
<text x="228.2" y="56.7">20</text>
<text x="228.2" y="58.8">19</text>
<text x="228.2" y="54.6">15</text>
<text x="154.9" y="61">3</text>
<text x="154.9" y="63.1">4</text>
<text x="154.9" y="65.2">7</text>
<text x="159.9" y="61.9">SCK/USCK/SCL/OC1B/PCINT10/PB2</text>
<text x="159.9" y="64">OC1B/PCINT11/PB3</text>
<text x="193.7" y="61.9">ADC2/INT1/USCK/SCL/PCINT2/PA2</text>
<text x="208.2" y="64.1">AREF/PCINT3/PA3</text>
<text x="228.2" y="61">18</text>
<text x="228.2" y="63.1">17</text>
<text x="228.2" y="65.2">14</text>
<text x="10" y="71.7" transform="rotate(-90 10 71.7)">4</text>
<text x="12.2" y="71.7" transform="rotate(-90 12.2 71.7)">3</text>
<text x="25" y="71.7" transform="rotate(-90 25 71.7)">4</text>
<text x="27.1" y="71.7" transform="rotate(-90 27.1 71.7)">3</text>
<text x="40" y="71.7" transform="rotate(-90 40 71.7)">4</text>
<text x="42.1" y="71.7" transform="rotate(-90 42.1 71.7)">3</text>
<text x="54.9" y="71.7" transform="rotate(-90 54.9 71.7)">4</text>
<text x="57.1" y="71.7" transform="rotate(-90 57.1 71.7)">3</text>
<text x="153.9" y="71.7">10</text>
<text x="154.9" y="67.4">8</text>
<text x="154.9" y="69.5">9</text>
<text x="159.9" y="66.2">ADC7/~OC1D/CLKI/XTAL1/PCINT12/PB4</text>
<text x="159.9" y="68.3">ADC8/OC1D/CLK0/XTAL2/PCINT13/PB5</text>
<text x="159.9" y="70.5">ADC9/INT0/T0/PCINT14/PB6</text>
<text x="203.5" y="66.2">ADC3/ICP0/PCINT4/PA4</text>
<text x="203.5" y="68.3">ADC3/AIN2/PCINT5/PA5</text>
<text x="203.5" y="70.5">ADC5/AIN0/PCINT6/PA6</text>
<text x="228.2" y="67.4">13</text>
<text x="228.2" y="69.5">12</text>
<text x="228.2" y="71.7">11</text>
<text x="10" y="77.5" transform="rotate(-90 10 77.5)">2</text>
<text x="12.2" y="77.5" transform="rotate(-90 12.2 77.5)">1</text>
<text x="25" y="77.5" transform="rotate(-90 25 77.5)">2</text>
<text x="27.1" y="77.5" transform="rotate(-90 27.1 77.5)">1</text>
<text x="40" y="77.5" transform="rotate(-90 40 77.5)">2</text>
<text x="42.1" y="77.5" transform="rotate(-90 42.1 77.5)">1</text>
<text x="54.9" y="77.5" transform="rotate(-90 54.9 77.5)">2</text>
<text x="57.1" y="77.5" transform="rotate(-90 57.1 77.5)">1</text>
<text x="154.9" y="73.8">6</text>
<text x="159.9" y="72.6">ADC10/RESET/PCINT15/PB7</text>
<text x="159.9" y="74.7">GND</text>
<text x="203.5" y="72.6">ADC6/AIN1/PCINT7/PA7</text>
<text x="218.9" y="74.7">AGND</text>
<text x="228.2" y="73.8">16</text>
<text x="241" y="75.9" transform="rotate(-90 241 75.9)">5</text>
<text x="243.1" y="75.9" transform="rotate(-90 243.1 75.9)">4</text>
<text x="245.2" y="75.9" transform="rotate(-90 245.2 75.9)">3</text>
<text x="247.4" y="75.9" transform="rotate(-90 247.4 75.9)">2</text>
<text x="113.8" y="78.1">1</text>
<text x="117.1" y="79">VI</text>
<text x="119.8" y="82">GND</text>
<text x="121.2" y="83.9" transform="rotate(-90 121.2 83.9)">2</text>
<text x="123.3" y="79">VO</text>
<text x="128.2" y="78.1">3</text>
<text x="10" y="88.8" transform="rotate(-90 10 88.8)">4</text>
<text x="12.2" y="88.8" transform="rotate(-90 12.2 88.8)">3</text>
<text x="25" y="88.8" transform="rotate(-90 25 88.8)">4</text>
<text x="27.1" y="88.8" transform="rotate(-90 27.1 88.8)">3</text>
<text x="40" y="88.8" transform="rotate(-90 40 88.8)">4</text>
<text x="42.1" y="88.8" transform="rotate(-90 42.1 88.8)">3</text>
<text x="54.9" y="88.8" transform="rotate(-90 54.9 88.8)">4</text>
<text x="57.1" y="88.8" transform="rotate(-90 57.1 88.8)">3</text>
<text x="247.4" y="86.1" transform="rotate(-90 247.4 86.1)">1</text>
<text x="10" y="94.6" transform="rotate(-90 10 94.6)">2</text>
<text x="12.2" y="94.6" transform="rotate(-90 12.2 94.6)">1</text>
<text x="25" y="94.6" transform="rotate(-90 25 94.6)">2</text>
<text x="27.1" y="94.6" transform="rotate(-90 27.1 94.6)">1</text>
<text x="40" y="94.6" transform="rotate(-90 40 94.6)">2</text>
<text x="42.1" y="94.6" transform="rotate(-90 42.1 94.6)">1</text>
<text x="54.9" y="94.6" transform="rotate(-90 54.9 94.6)">2</text>
<text x="57.1" y="94.6" transform="rotate(-90 57.1 94.6)">1</text>
<text x="181.7" y="95.2">14</text>
<text x="202.6" y="95.2">10</text>
<text x="182.7" y="99.5">1</text>
<text x="182.7" y="101.6">3</text>
<text x="187.7" y="100.4">CS</text>
<text x="187.7" y="96.1">VDD</text>
<text x="194.6" y="98.3">PW0</text>
<text x="195.2" y="96.1">PB0</text>
<text x="195.3" y="100.4">PA0</text>
<text x="202.6" y="97.3">9</text>
<text x="202.6" y="99.5">8</text>
<text x="253.9" y="101.6">G1</text>
<text x="10" y="105.9" transform="rotate(-90 10 105.9)">4</text>
<text x="12.2" y="105.9" transform="rotate(-90 12.2 105.9)">3</text>
<text x="25" y="105.9" transform="rotate(-90 25 105.9)">4</text>
<text x="27.1" y="105.9" transform="rotate(-90 27.1 105.9)">3</text>
<text x="40" y="105.9" transform="rotate(-90 40 105.9)">4</text>
<text x="42.1" y="105.9" transform="rotate(-90 42.1 105.9)">3</text>
<text x="54.9" y="105.9" transform="rotate(-90 54.9 105.9)">4</text>
<text x="57.1" y="105.9" transform="rotate(-90 57.1 105.9)">3</text>
<text x="181.7" y="103.7">13</text>
<text x="182.7" y="105.9">2</text>
<text x="187.7" y="102.5">SI</text>
<text x="187.7" y="106.8">SCK</text>
<text x="187.7" y="104.7">SO</text>
<text x="195.2" y="106.8">PB1</text>
<text x="202.6" y="105.9">5</text>
<text x="244.7" y="103.7">1</text>
<text x="244.7" y="105.9">2</text>
<text x="253.9" y="103.7">9</text>
<text x="253.9" y="105.9">10</text>
<text x="10" y="111.7" transform="rotate(-90 10 111.7)">2</text>
<text x="12.2" y="111.7" transform="rotate(-90 12.2 111.7)">1</text>
<text x="25" y="111.7" transform="rotate(-90 25 111.7)">2</text>
<text x="27.1" y="111.7" transform="rotate(-90 27.1 111.7)">1</text>
<text x="40" y="111.7" transform="rotate(-90 40 111.7)">2</text>
<text x="42.1" y="111.7" transform="rotate(-90 42.1 111.7)">1</text>
<text x="54.9" y="111.7" transform="rotate(-90 54.9 111.7)">2</text>
<text x="57.1" y="111.7" transform="rotate(-90 57.1 111.7)">1</text>
<text x="181.7" y="112.3">12</text>
<text x="181.8" y="110.1">11</text>
<text x="187.7" y="111.1">RS</text>
<text x="187.7" y="113.2">SHDN</text>
<text x="194.6" y="109">PW1</text>
<text x="195.3" y="111.1">PA1</text>
<text x="202.6" y="108">6</text>
<text x="202.6" y="110.1">7</text>
<text x="244.7" y="108">3</text>
<text x="244.7" y="110.1">4</text>
<text x="244.7" y="112.3">5</text>
<text x="253.9" y="108">11</text>
<text x="253.9" y="110.1">12</text>
<text x="253.9" y="112.3">13</text>
<text x="136.3" y="118.7">1</text>
<text x="182.7" y="116.6">4</text>
<text x="187.7" y="117.5">VSS</text>
<text x="244.7" y="114.4">6</text>
<text x="244.7" y="116.6">7</text>
<text x="244.7" y="118.7">8</text>
<text x="253.9" y="114.4">14</text>
<text x="253.9" y="116.6">15</text>
<text x="25" y="123" transform="rotate(-90 25 123)">4</text>
<text x="27.1" y="123" transform="rotate(-90 27.1 123)">3</text>
<text x="40" y="123" transform="rotate(-90 40 123)">4</text>
<text x="42.1" y="123" transform="rotate(-90 42.1 123)">3</text>
<text x="54.9" y="123" transform="rotate(-90 54.9 123)">4</text>
<text x="57.1" y="123" transform="rotate(-90 57.1 123)">3</text>
<text x="136.3" y="120.8">2</text>
<text x="136.3" y="123">3</text>
<text x="136.3" y="125.1">4</text>
<text x="253.9" y="120.8">G2</text>
<text x="25" y="128.8" transform="rotate(-90 25 128.8)">2</text>
<text x="27.1" y="128.8" transform="rotate(-90 27.1 128.8)">1</text>
<text x="40" y="128.8" transform="rotate(-90 40 128.8)">2</text>
<text x="42.1" y="128.8" transform="rotate(-90 42.1 128.8)">1</text>
<text x="54.9" y="128.8" transform="rotate(-90 54.9 128.8)">2</text>
<text x="57.1" y="128.8" transform="rotate(-90 57.1 128.8)">1</text>
<text x="101" y="129.4">3</text>
<text x="101" y="131.5">4</text>
<text x="106.8" y="129.4">1</text>
<text x="106.8" y="131.5">2</text>
<text x="136.3" y="127.2">5</text>
<text x="136.3" y="129.4">6</text>
<text x="136.3" y="131.5">7</text>
<text x="136.3" y="133.7">8</text>
<text x="136.3" y="135.8">9</text>
<text x="181.7" y="133.7">14</text>
<text x="182.7" y="137.9">1</text>
<text x="187.7" y="134.6">VDD</text>
<text x="194.6" y="136.8">PW0</text>
<text x="195.2" y="134.6">PB0</text>
<text x="202.6" y="133.7">10</text>
<text x="202.6" y="135.8">9</text>
<text x="202.6" y="137.9">8</text>
<text x="244.7" y="135.8">1</text>
<text x="244.7" y="137.9">2</text>
<text x="253.9" y="135.8">9</text>
<text x="253.9" y="137.9">10</text>
<text x="253.9" y="133.7">G1</text>
<text x="181.7" y="142.2">13</text>
<text x="182.7" y="140.1">3</text>
<text x="187.7" y="138.9">CS</text>
<text x="187.7" y="141">SI</text>
<text x="187.7" y="143.2">SO</text>
<text x="195.3" y="138.9">PA0</text>
<text x="244.7" y="140.1">3</text>
<text x="244.7" y="142.2">4</text>
<text x="253.9" y="140.1">11</text>
<text x="253.9" y="142.2">12</text>
<text x="181.8" y="148.6">11</text>
<text x="182.7" y="144.4">2</text>
<text x="187.7" y="145.3">SCK</text>
<text x="187.7" y="149.6">RS</text>
<text x="194.6" y="147.4">PW1</text>
<text x="195.2" y="145.3">PB1</text>
<text x="195.3" y="149.6">PA1</text>
<text x="202.6" y="144.4">5</text>
<text x="202.6" y="146.5">6</text>
<text x="202.6" y="148.6">7</text>
<text x="244.7" y="144.4">5</text>
<text x="244.7" y="146.5">6</text>
<text x="244.7" y="148.6">7</text>
<text x="253.9" y="144.4">13</text>
<text x="253.9" y="146.5">14</text>
<text x="253.9" y="148.6">15</text>
<text x="105.2" y="155">1</text>
<text x="181.7" y="150.8">12</text>
<text x="182.7" y="155">4</text>
<text x="187.7" y="156">VSS</text>
<text x="187.7" y="151.7">SHDN</text>
<text x="244.7" y="150.8">8</text>
<text x="253.9" y="152.9">G2</text>
<text x="105.2" y="157.2">2</text>
<text x="105.2" y="159.3">3</text>
</g>
<g font-size=".5">
<text x="130.8" y="80.7">SpiceOrder 1</text>
<text x="130.8" y="87.1">SpiceOrder 2</text>
</g>
</svg>
